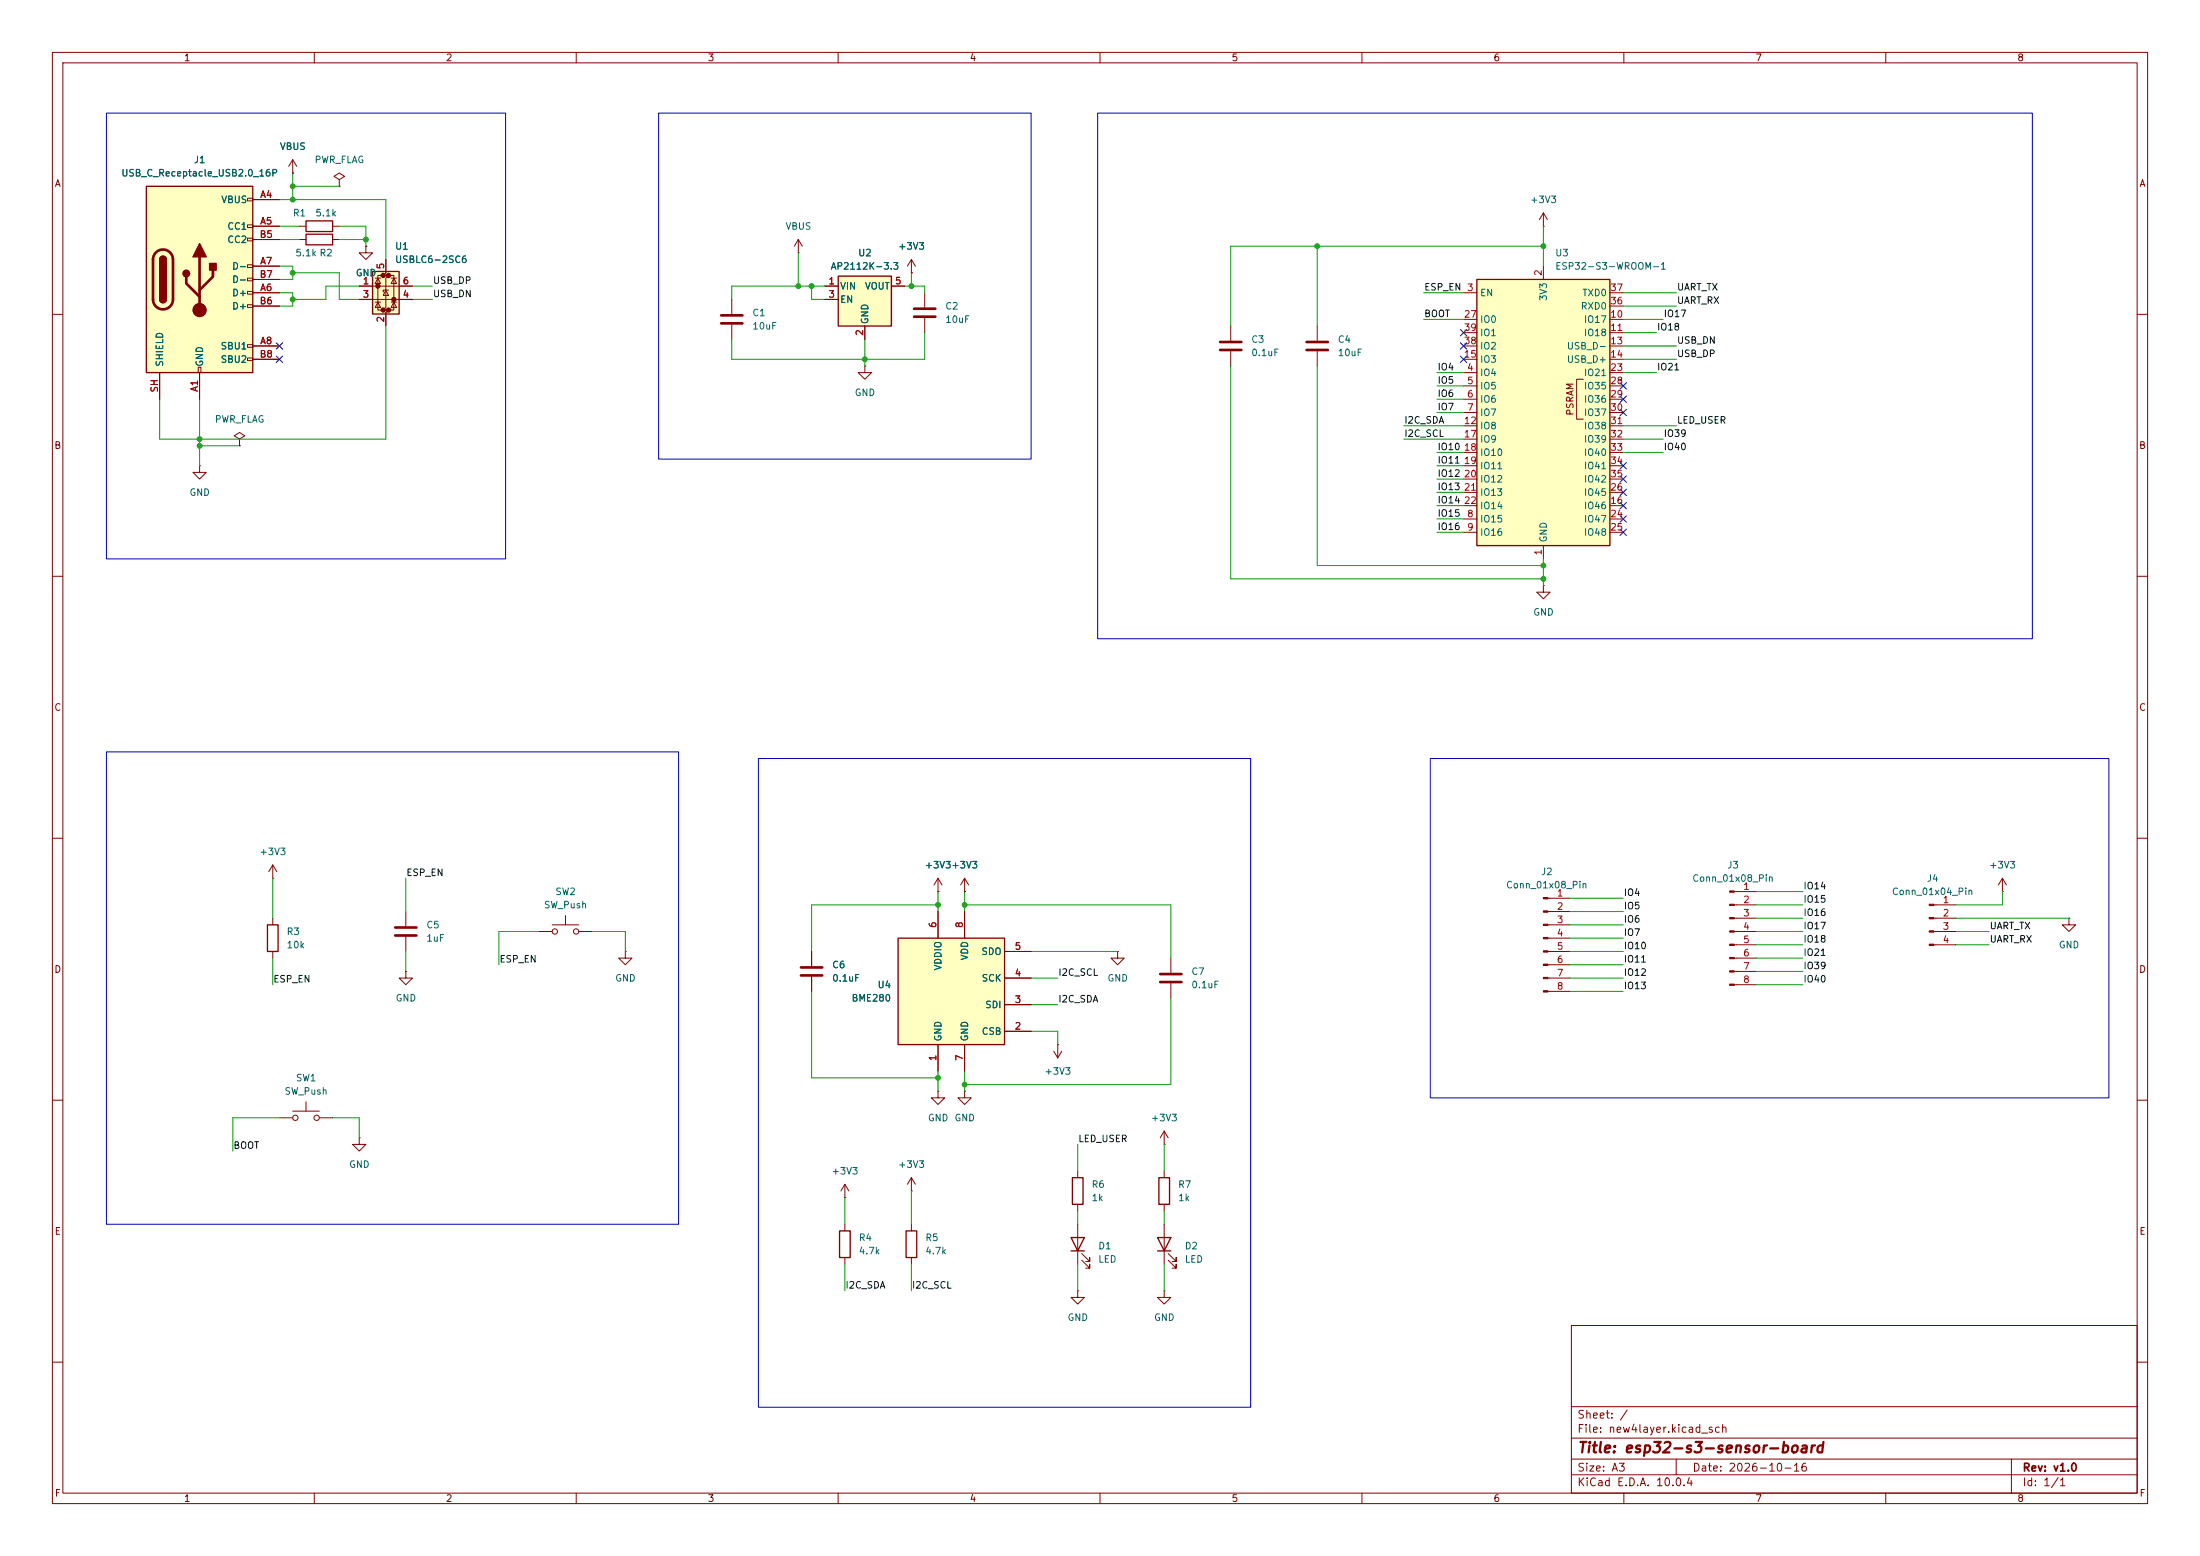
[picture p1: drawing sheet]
<svg xmlns="http://www.w3.org/2000/svg" width="420mm" height="297mm" viewBox="0 0 420 297" stroke-linecap="round" stroke-linejoin="round" font-family="sans-serif">
<g fill="none" stroke="#840000" stroke-width=".19">
<path d="M10 10h400v277h-400zM12 12h396v273h-396zM60 10v2M110 10v2M160 10v2M210 10v2M260 10v2M310 10v2M360 10v2M64.8 34.3l1-.6-1-.7-1 .7 1 .6v1.3M64.8 35.6h.1M10 60h2"/>
<path d="M408 60h2M10 110h2M408 110h2M10 160h2M408 160h2M179.1 170.2h.1M179.1 167.6l-.8 1.3M179.1 167.6l.7 1.3M179.1 167.6v2.6M154.9 181.6v2.8M154.9 186.4v2.8M201.9 199.4h.1"/>
<path d="M201.9 199.4v2.5M10 210h2M179.1 208.3v1.3h1.2l-1.2 1.2-1.3-1.2h1.3M179.1 208.3h.1M201.2 200.7l.7 1.2M202.7 200.7l-.8 1.2M408 210h2M300 253h108v32h-108zM10 260h2M300 278.5h108M300 274.5h108M300 268.5h108"/>
<path d="M320 278.5v3M384 278.5v6.5M408 260h2M60 285v2M110 285v2M160 285v2M210 285v2M260 285v2M300 281.5h108M310 285v2M360 285v2"/>
</g>
<path d="M152.9 184.7h4.1M152.9 186.2h4.1" fill="none" stroke="#840000" stroke-width=".51"/>
<path d="M171.4 179.1h20.4v20.3h-20.4z" fill="#ffffc2"/>
<path d="M171.4 179.1h20.4v20.3h-20.4zM221 236.2h2.5l-1.3 2.6zM221 238.8h2.5M221.2 224.8h2.1v5.1h-2.1z" fill="none" stroke="#840000" stroke-width=".25"/>
<g fill="none" stroke="#840000" stroke-width=".19">
<path d="M294.6 43.2h.1M294.6 40.6l-.7 1.3M294.6 40.6l.8 1.3M294.6 40.6v2.6M251.5 62.2v2.8M251.5 67.1v2.8M179.1 174v5.1M184.1 174v5.1M179.1 199.4v5.1M184.1 199.4v5.1M191.8 196.9h5M191.8 191.8h5"/>
<path d="M191.8 186.7h5M191.8 181.6h5M222.2 218.4h.1M222.2 215.9v2.5M222.2 215.9l-.7 1.3M222.2 215.9l.8 1.3M222.2 223.5v1.3M222.2 229.9v1.2M222.2 233.7v7.6M223 239.3l1.5 1.5v-.8v.8h-.7M222.2 246.4v1.2h1.3l-1.3 1.3-1.2-1.3h1.2M222.2 246.4h.1"/>
<path d="M223 240.5l1.5 1.6v-.8v.8h-.7"/>
</g>
<path d="M249.4 65.3h4.1M249.4 66.8h4.1" fill="none" stroke="#840000" stroke-width=".51"/>
<path d="M281.9 53.3h25.4v50.8h-25.4z" fill="#ffffc2"/>
<path d="M281.9 53.3h25.4v50.8h-25.4zM51.1 176.5h2v5.1h-2zM160.3 234.9h2v5.1h-2zM173 234.9h2v5.1h-2zM204.5 236.2h2.5l-1.3 2.6zM204.5 238.8h2.5M204.7 224.8h2.1v5.1h-2.1z" fill="none" stroke="#840000" stroke-width=".25"/>
<g fill="none" stroke="#840000" stroke-width=".19">
<path d="M139.7 57.2v2.7M174 52.1h.1M174 49.5v2.6M174 49.5l-.8 1.3M174 49.5l.8 1.3M176.5 55.9v2.8M279.4 55.9h2.5M294.6 50.8v2.5M307.3 55.9h2.6M307.3 58.4h2.6M139.7 62v2.8M165.1 69.9v1.2h1.3l-1.3 1.3-1.3-1.3h1.3"/>
<path d="M165.1 69.9h.1M176.5 60.7v2.8M234.9 62.2v2.8M234.9 67.1v2.8M279.4 71.1h2.5M279.4 73.7h2.5M279.4 76.2h2.5M279.4 78.7h2.5M279.4 61h2.5M279.4 63.5h2.5M279.4 66h2.5M279.4 68.6h2.5"/>
<path d="M302.3 72.4h-1.3v7.6h1.3M307.3 71.1h2.6M307.3 73.7h2.6M307.3 76.2h2.6M307.3 78.7h2.6M307.3 61h2.6M307.3 63.5h2.6M307.3 66h2.6M307.3 68.6h2.6M38.1 88.9v1.3h1.3l-1.3 1.2-1.3-1.2h1.3M38.1 88.9h.1M45.7 83.8l1-.6-1-.6-1 .6 1 .6v1.3"/>
<path d="M45.7 85.1h.1M279.4 99.1h2.5M279.4 81.3h2.5M279.4 96.5h2.5M279.4 83.8h2.5M279.4 86.4h2.5M279.4 88.9h2.5M279.4 91.4h2.5M279.4 94h2.5M307.3 99.1h2.6M307.3 81.3h2.6M307.3 96.5h2.6"/>
<path d="M307.3 83.8h2.6M307.3 86.4h2.6M307.3 88.9h2.6M307.3 91.4h2.6M307.3 94h2.6M279.4 101.6h2.5M294.6 111.8v1.2h1.3l-1.3 1.3-1.2-1.3h1.2M294.6 111.8h.1M294.6 104.1v2.6M307.3 101.6h2.6M52.1 167.6h.1M52.1 165.1l-.8 1.3"/>
<path d="M52.1 165.1l.7 1.3M52.1 165.1v2.5M52.1 175.3v1.2M77.5 174v2.8M77.5 178.8v2.8M102.9 177.8h2.5M105.4 176.5h5.1M107.9 174.8v1.7M110.5 177.8h2.5M184.1 170.2h.1M184.1 167.6l-.7 1.3M184.1 167.6l.8 1.3"/>
<path d="M184.1 167.6v2.6M295.5 171.5h4.2M295.5 174h4.2M295.5 176.5h4.2M295.5 179.1h4.2M331.1 177.8h4.2M331.1 170.2h4.2M331.1 172.7h4.2M331.1 175.3h4.2M369.2 177.8h4.2M369.2 172.7h4.2M369.2 175.3h4.2"/>
<path d="M395 175.3v1.2h1.2l-1.2 1.3-1.3-1.3h1.3M395 175.3h.1M52.1 181.6v1.3M77.5 185.4v1.3h1.2l-1.2 1.3-1.3-1.3h1.3M77.5 185.4h.1M119.4 181.6v1.3h1.2l-1.2 1.3-1.3-1.3h1.3M119.4 181.6h.1M213.4 181.6v1.3h1.2l-1.2 1.3-1.3-1.3h1.3M213.4 181.6h.1M223.5 182.9v2.8M223.5 187.7v2.8M295.5 181.6h4.2"/>
<path d="M295.5 184.2h4.2M295.5 186.7h4.2M295.5 189.2h4.2M331.1 180.3h4.2M331.1 182.9h4.2M331.1 185.4h4.2M331.1 188h4.2M369.2 180.3h4.2M53.3 213.4h2.6M55.9 212.1h5.1M58.4 210.3v1.8M61 213.4h2.5"/>
<path d="M68.6 217.2v1.2h1.2l-1.2 1.3-1.3-1.3h1.3M68.6 217.2h.1M184.1 208.3v1.3h1.3l-1.3 1.2-1.2-1.2h1.2M184.1 208.3h.1M161.3 228.6h.1M161.3 226.1l-.8 1.2M161.3 226.1l.8 1.2M161.3 226.1v2.5M161.3 233.7v1.2M174 227.3h.1M174 224.8v2.5M174 233.7v1.2"/>
<path d="M174 224.8l-.8 1.3M174 224.8l.8 1.3M205.7 223.5v1.3M205.7 229.9v1.2M205.7 233.7v7.6M206.5 239.3l1.5 1.5v-.8v.8h-.7M161.3 240v1.3M174 240v1.3M205.7 246.4v1.2h1.3l-1.3 1.3-1.2-1.3h1.2M205.7 246.4h.1M206.5 240.5l1.5 1.6v-.8v.8h-.7"/>
<circle cx="105.9" cy="177.8" r=".51"/>
<circle cx="110" cy="177.8" r=".51"/>
<circle cx="56.4" cy="213.4" r=".51"/>
<circle cx="60.5" cy="213.4" r=".51"/>
</g>
<path d="M174.5 58.9h4.1M137.7 61.7h4M137.7 60.2h4M174.5 60.5h4.1M232.9 65.3h4.1M232.9 66.8h4.1M75.4 177h4.1M75.4 178.6h4.1M221.5 185.9h4.1M221.5 187.5h4.1" fill="none" stroke="#840000" stroke-width=".51"/>
<g fill="#840000" stroke="#840000" stroke-width=".19">
<path d="M294.6 171.3h.9v.3h-.9z"/>
<path d="M294.6 173.9h.9v.2h-.9z"/>
<path d="M294.6 176.4h.9v.3h-.9z"/>
<path d="M294.6 178.9h.9v.3h-.9z"/>
<path d="M294.6 181.5h.9v.2h-.9z"/>
<path d="M294.6 184h.9v.3h-.9z"/>
<path d="M294.6 186.6h.9v.2h-.9z"/>
<path d="M294.6 189.1h.9v.3h-.9z"/>
<path d="M330.2 170.1h.9v.2h-.9z"/>
<path d="M330.2 172.6h.9v.2h-.9z"/>
<path d="M330.2 175.1h.9v.3h-.9z"/>
<path d="M330.2 177.7h.9v.2h-.9z"/>
<path d="M330.2 180.2h.9v.3h-.9z"/>
<path d="M330.2 182.8h.9v.2h-.9z"/>
<path d="M330.2 185.3h.9v.2h-.9z"/>
<path d="M330.2 187.8h.9v.3h-.9z"/>
<path d="M368.3 172.6h.9v.2h-.9z"/>
<path d="M368.3 175.1h.9v.3h-.9z"/>
<path d="M368.3 177.7h.9v.2h-.9z"/>
<path d="M368.3 180.2h.9v.3h-.9z"/>
</g>
<path d="M160 52.7h10.2v9.5h-10.2z" fill="#ffffc2"/>
<path d="M160 52.7h10.2v9.5h-10.2z" fill="none" stroke="#840000" stroke-width=".25"/>
<g fill="none" stroke="#840000" stroke-width=".19">
<path d="M55.9 33h.1M55.9 30.5l-.8 1.3M55.9 30.5l.7 1.3M55.9 30.5v2.5M152.4 48.3h.1M152.4 45.7l-.8 1.3M152.4 45.7l.8 1.3M152.4 45.7v2.6M157.5 54.6h2.5M157.5 57.2h2.5M170.2 54.6h2.5M165.1 62.2v2.6"/>
<path d="M382.3 170.2h.1M382.3 167.6l-.8 1.3M382.3 167.6l.7 1.3M382.3 167.6v2.6"/>
</g>
<path d="M71.1 51.8h5.1v8.1h-5.1z" fill="#ffffc2"/>
<g fill="#840000" stroke="#840000" stroke-width=".51">
<circle cx="72.1" cy="54.6" r=".25"/>
<circle cx="73.2" cy="52.6" r=".25"/>
<circle cx="73.2" cy="59.2" r=".25"/>
<circle cx="74.2" cy="52.6" r=".25"/>
<circle cx="74.2" cy="59.2" r=".25"/>
<circle cx="75.2" cy="57.1" r=".25"/>
</g>
<g fill="none" stroke="#840000" stroke-width=".19">
<path d="M68.6 54.6h10.1M68.6 57.2h10.1M71.6 57.7h1M71.6 53.1h1M72.1 53.1l.5 1h-1zM72.1 57.7l.5 1h-1zM73.2 52.6h-1.1v6.6h1.1M73.7 49.5v2.6l-.5 .5h1l-.5 .5v5.6l-.5 .5h1l-.5 .5v2.5M73.7 55.4l.5 1h-1zM74.2 55.4h-1v.4M74.2 52.6h1v6.6h-1M74.7 57.7h1"/>
<path d="M74.7 53.1h1M75.2 53.1l.5 1h-1zM75.2 57.7l.5 1h-1z"/>
</g>
<path d="M71.1 51.8h5.1v8.1h-5.1z" fill="none" stroke="#840000" stroke-width=".25"/>
<path d="M27.9 35.6h20.4v35.5h-20.4z" fill="#ffffc2"/>
<g fill="none" stroke="#840000" stroke-width=".19">
<path d="M47.2 37.8h1.1v.6h-1.1zM48.3 38.1h5M55.9 33h.1M47.2 42.9h1.1v.5h-1.1zM47.2 45.5h1.1v.5h-1.1zM47.2 50.5h1.1v.6h-1.1zM47.2 53.1h1.1v.5h-1.1zM47.2 55.6h1.1v.5h-1.1zM47.2 58.2h1.1v.5h-1.1zM48.3 43.2h5M48.3 55.9h5M48.3 50.8h5"/>
<path d="M48.3 45.7h5M48.3 58.4h5M48.3 53.3h5M57.1 43.2h1.3M57.1 45.7h1.3M63.5 43.2h1.3M63.5 45.7h1.3M68.6 54.6h2.5M68.6 57.2h2.5M69.8 47v1.3h1.3l-1.3 1.2-1.2-1.2h1.2M69.8 47h.1M73.7 49.5v2.6"/>
<path d="M73.7 59.7v2.5M76.2 54.6h2.5M76.2 57.2h2.5M157.5 54.6h2.5M157.5 57.2h2.5M170.2 54.6h2.5M174 52.1h.1M30.5 71.1v5.1M37.8 70.1h.6v1h-.6zM38.1 71.1v5.1M47.2 65.8h1.1v.5h-1.1zM47.2 68.3h1.1v.5h-1.1z"/>
<path d="M48.3 66h5M48.3 68.6h5M165.1 62.2v2.6M179.1 170.2h.1M179.1 174v5.1M184.1 170.2h.1M184.1 174v5.1M154.9 181.6v2.8M154.9 186.4v2.8M179.1 199.4v5.1M184.1 199.4v5.1M191.8 196.9h5"/>
<path d="M191.8 191.8h5M191.8 186.7h5M191.8 181.6h5"/>
</g>
<path d="M27.9 35.6h20.4v35.5h-20.4zM30.5 49.5a.64 .64 0 0 1 .6-.6 .64 .64 0 0 1 .6 .6M30.5 57.2a.64 .64 0 0 0 .6 .6 .64 .64 0 0 0 .6-.6M58.4 44.7h5.1v2h-5.1zM58.4 42.2h5.1v2h-5.1z" fill="none" stroke="#840000" stroke-width=".25"/>
<path d="M29.8 48.2a1.9 1.9 0 0 1 2-.4 1.9 1.9 0 0 1 1.2 1.7v7.7a1.91 1.91 0 0 1-1.9 1.8 1.91 1.91 0 0 1-1.9-1.8v-7.8l.2-.7zM35.6 52.8v1.3l2.5 2.5M38.1 49v10.2M40.6 51.6v1.2l-2.5 2.6" fill="none" stroke="#840000" stroke-width=".51"/>
<g fill="#840000" stroke="#840000" stroke-width=".25">
<path d="M30.5 49.5h1.2v7.7h-1.2z"/>
<path d="M30.7 49.1a.64 .64 0 0 1 .7-.2 .64 .64 0 0 1 .3 .6h-1.2z"/>
<path d="M30.5 57.2h1.2a.64 .64 0 0 1-.6 .6 .64 .64 0 0 1-.6-.6z"/>
<path d="M38.1 46.5l1.3 2.5h-2.6z"/>
<path d="M40 50.3h1.3v1.3h-1.3z"/>
<circle cx="35.6" cy="52.2" r=".63"/>
</g>
<circle cx="38.1" cy="59.2" r="1.27" fill="#840000" stroke="#840000" stroke-width=".19"/>
<g fill="none" stroke="#009600" stroke-width=".19">
<path d="M53.3 38.1h20.4v11.4M55.9 35.6h8.9M55.9 33v5.1M53.3 55.9h2.6v2.5h-2.6M53.3 45.7h3.8M53.3 50.8h2.6v2.5h-2.6M53.3 43.2h3.8M55.9 52.1h8.9v5.1h3.8M64.8 43.2h5v3.8M64.8 45.7h5M68.6 54.6h-6.4v2.6h-6.3M78.7 54.6h3.8"/>
<path d="M78.7 57.2h3.8M152.4 48.3v6.3M154.9 54.6v2.6h2.6M157.5 54.6h-17.8v2.6M172.7 54.6h3.8v1.3M174 52.1v2.5M251.5 47v15.2M271.8 55.9h7.6M294.6 43.2v7.6M294.6 47h-59.7v15.2M309.9 55.9h10.1M309.9 58.4h10.1"/>
<path d="M38.1 76.2v12.7M73.7 62.2v21.6h-43.2v-7.6M165.1 64.8v5.1M176.5 63.5v5.1h-36.8v-3.8M234.9 69.9v40.6h59.7M251.5 69.9v38.1h43.1M271.8 61h7.6M274.3 78.7h5.1M274.3 71.1h5.1M274.3 73.7h5.1M274.3 76.2h5.1M309.9 68.6h10.1"/>
<path d="M309.9 71.1h6.3M309.9 61h7.6M309.9 66h10.1M309.9 63.5h6.3M38.1 85.1h7.6M268 83.8h11.4M268 81.3h11.4M274.3 86.4h5.1M274.3 91.4h5.1M274.3 96.5h5.1M274.3 94h5.1M274.3 88.9h5.1"/>
<path d="M274.3 99.1h5.1M309.9 83.8h7.6M309.9 86.4h7.6M309.9 81.3h10.1M274.3 101.6h5.1M294.6 106.7v5.1M52.1 167.6v7.7M77.5 167.6v6.4M102.9 177.8h-7.7v6.4M113 177.8h6.4v3.8M179.1 172.7h-24.2v8.9M179.1 170.2v3.8"/>
<path d="M184.1 172.7h39.4v10.2M184.1 170.2v3.8M299.7 171.5h10.2M299.7 176.5h10.2M299.7 179.1h10.2M299.7 174h10.2M335.3 177.8h8.9M335.3 172.7h8.9M335.3 170.2h8.9M335.3 175.3h8.9M373.4 177.8h6.3M373.4 175.3h21.6"/>
<path d="M382.3 170.2v2.5h-8.9M52.1 182.9v5.1M77.5 181.6v3.8M154.9 189.2v16.5h24.2M196.8 191.8h5.1M196.8 196.9h5.1v2.5M196.8 186.7h5.1M196.8 181.6h16.6M223.5 190.5v16.5h-39.4M299.7 186.7h10.2M299.7 181.6h10.2M299.7 184.2h10.2"/>
<path d="M299.7 189.2h10.2M335.3 180.3h8.9M335.3 182.9h8.9M335.3 185.4h8.9M335.3 188h8.9M373.4 180.3h6.3M53.3 213.4h-8.9v6.3M63.5 213.4h5.1v3.8M179.1 204.5v3.8M184.1 204.5v3.8M205.7 218.4v5.1M222.2 218.4v5.1"/>
<path d="M161.3 228.6v5.1M174 227.3v6.4M205.7 231.1v2.6M222.2 231.1v2.6M161.3 241.3v5.1M174 241.3v5.1M205.7 241.3v5.1M222.2 241.3v5.1"/>
</g>
<g fill="none" stroke="#000084" stroke-width=".19">
<path d="M52.7 68l1.2 1.2M52.7 65.4l1.2 1.2M53.9 68l-1.2 1.2M53.9 65.4l-1.2 1.2M278.8 65.4l1.2 1.2M278.8 68l1.2 1.2M278.8 62.9l1.2 1.2M280 65.4l-1.2 1.2M280 68l-1.2 1.2M280 62.9l-1.2 1.2M309.3 78.1l1.2 1.2M309.3 73.1l1.2 1.2"/>
<path d="M309.3 75.6l1.2 1.2M310.5 78.1l-1.2 1.2M310.5 73.1l-1.2 1.2M310.5 75.6l-1.2 1.2M309.3 98.5l1.2 1.2M309.3 88.3l1.2 1.2M309.3 95.9l1.2 1.2M309.3 93.4l1.2 1.2M309.3 90.8l1.2 1.2M310.5 98.5l-1.2 1.2M310.5 88.3l-1.2 1.2M310.5 95.9l-1.2 1.2"/>
<path d="M310.5 93.4l-1.2 1.2M310.5 90.8l-1.2 1.2M309.3 101l1.2 1.2M310.5 101l-1.2 1.2"/>
</g>
<path d="M20.3 21.6h76.2v85.1h-76.2zM125.7 21.6h71.1v66h-71.1zM209.5 21.6h178.5v100.3h-178.5zM20.3 143.5h109.2v90.2h-109.2zM144.8 144.8h94v123.8h-94zM273 144.8h129.6v64.8h-129.6z" fill="none" stroke="#0000c2" stroke-width=".19"/>
<g fill="#009600" stroke="#009600" stroke-width=".19">
<circle cx="55.9" cy="35.6" r=".46"/>
<circle cx="55.9" cy="38.1" r=".46"/>
<circle cx="69.8" cy="45.7" r=".46"/>
<circle cx="38.1" cy="83.8" r=".46"/>
<circle cx="55.9" cy="52.1" r=".46"/>
<circle cx="55.9" cy="57.2" r=".46"/>
<circle cx="38.1" cy="85.1" r=".46"/>
<circle cx="154.9" cy="54.6" r=".46"/>
<circle cx="152.4" cy="54.6" r=".46"/>
<circle cx="174" cy="54.6" r=".46"/>
<circle cx="165.1" cy="68.6" r=".46"/>
<circle cx="179.1" cy="205.7" r=".46"/>
<circle cx="184.1" cy="207" r=".46"/>
<circle cx="179.1" cy="172.7" r=".46"/>
<circle cx="294.6" cy="108" r=".46"/>
<circle cx="294.6" cy="110.5" r=".46"/>
<circle cx="184.1" cy="172.7" r=".46"/>
<circle cx="251.5" cy="47" r=".46"/>
<circle cx="294.6" cy="47" r=".46"/>
</g>
<text font-size="2" fill="#840000" x="301" y="277.8">Title: esp32-s3-sensor-board</text>
<g font-size="1.5" fill="#840000">
<text x="301" y="273.8">File: new4layer.kicad_sch</text>
<text x="301" y="271.1">Sheet: /</text>
<text x="301" y="281.2">Size: A3</text>
<text x="323" y="281.2">Date: 2026-10-16</text>
<text x="386" y="281.2">Rev: v1.0</text>
<text x="301" y="284">KiCad E.D.A. 10.0.4</text>
<text x="386" y="284">Id: 1/1</text>
</g>
<g font-size="1.3" fill="#840000">
<text x="35" y="12">1</text>
<text x="85" y="12">2</text>
<text x="135" y="12">3</text>
<text x="185" y="12">4</text>
<text x="235" y="12">5</text>
<text x="285" y="12">6</text>
<text x="335" y="12">7</text>
<text x="385" y="12">8</text>
<text x="10.3" y="36">A</text>
<text x="408.3" y="36">A</text>
<text x="300.7" y="79.4" transform="rotate(-90 300.7 79.4)">PSRAM</text>
<text x="10.3" y="86">B</text>
<text x="408.2" y="86">B</text>
<text x="10.3" y="136">C</text>
<text x="408.2" y="136">C</text>
<text x="10.3" y="186">D</text>
<text x="408.2" y="186">D</text>
<text x="10.3" y="236">E</text>
<text x="408.3" y="236">E</text>
<text x="10.3" y="286">F</text>
<text x="35" y="287">1</text>
<text x="85" y="287">2</text>
<text x="135" y="287">3</text>
<text x="185" y="287">4</text>
<text x="235" y="287">5</text>
<text x="285" y="287">6</text>
<text x="335" y="287">7</text>
<text x="385" y="287">8</text>
<text x="408.3" y="286">F</text>
</g>
<g font-size="1.3" fill="#006464">
<text x="53.3" y="28.9">VBUS</text>
<text x="23.1" y="34">USB_C_Receptacle_USB2.0_16P</text>
<text x="36.9" y="31.5">J1</text>
<text x="60" y="31.5">PWR_FLAG</text>
<text x="42.1" y="39.1">VBUS</text>
<text x="55.8" y="41.6">R1</text>
<text x="60.1" y="41.6">5.1k</text>
<text x="292" y="39.1">+3V3</text>
<text x="43.3" y="44.2">CC1</text>
<text x="43.3" y="46.7">CC2</text>
<text x="75.3" y="48">U1</text>
<text x="149.8" y="44.2">VBUS</text>
<text x="171.3" y="48">+3V3</text>
<text x="44.2" y="51.8">D-</text>
<text x="56.3" y="49.2">5.1k R2</text>
<text x="67.8" y="53">GND</text>
<text x="75.3" y="50.5">USBLC6-2SC6</text>
<text x="158.5" y="51.8">AP2112K-3.3</text>
<text x="163.7" y="49.2">U2</text>
<text x="296.8" y="49.2">U3</text>
<text x="296.8" y="51.8">ESP32-S3-WROOM-1</text>
<text x="44.2" y="56.9">D+</text>
<text x="44.2" y="59.4">D+</text>
<text x="44.2" y="54.3">D-</text>
<text x="160.3" y="55.6">VIN</text>
<text x="160.3" y="58.1">EN</text>
<text x="165" y="55.6">VOUT</text>
<text x="180.3" y="59.4">C2</text>
<text x="282.4" y="56.9">EN</text>
<text x="295.6" y="57.6" transform="rotate(-90 295.6 57.6)">3V3</text>
<text x="301.7" y="59.4">RXD0</text>
<text x="302" y="56.9">TXD0</text>
<text x="143.5" y="60.7">C1</text>
<text x="143.5" y="63.2">10uF</text>
<text x="166.1" y="62" transform="rotate(-90 166.1 62)">GND</text>
<text x="180.3" y="61.9">10uF</text>
<text x="238.8" y="65.7">C3</text>
<text x="255.3" y="65.7">C4</text>
<text x="282.4" y="61.9">IO0</text>
<text x="282.4" y="64.5">IO1</text>
<text x="302.3" y="61.9">IO17</text>
<text x="302.3" y="64.5">IO18</text>
<text x="31.5" y="70.1" transform="rotate(-90 31.5 70.1)">SHIELD</text>
<text x="39.1" y="70.1" transform="rotate(-90 39.1 70.1)">GND</text>
<text x="42" y="67">SBU1</text>
<text x="42" y="69.6">SBU2</text>
<text x="238.8" y="68.3">0.1uF</text>
<text x="255.3" y="68.3">10uF</text>
<text x="282.4" y="69.6">IO3</text>
<text x="282.4" y="67">IO2</text>
<text x="299" y="67">USB_D-</text>
<text x="299" y="69.6">USB_D+</text>
<text x="163.1" y="75.9">GND</text>
<text x="282.4" y="72.1">IO4</text>
<text x="282.4" y="74.6">IO5</text>
<text x="282.4" y="77.2">IO6</text>
<text x="302.3" y="72.1">IO21</text>
<text x="302.3" y="74.6">IO35</text>
<text x="302.3" y="77.2">IO36</text>
<text x="40.9" y="81">PWR_FLAG</text>
<text x="282.4" y="79.7">IO7</text>
<text x="282.4" y="82.3">IO8</text>
<text x="302.3" y="79.7">IO37</text>
<text x="302.3" y="82.3">IO38</text>
<text x="282.4" y="84.8">IO9</text>
<text x="282.4" y="87.3">IO10</text>
<text x="282.4" y="89.9">IO11</text>
<text x="302.3" y="84.8">IO39</text>
<text x="302.3" y="87.3">IO40</text>
<text x="302.3" y="89.9">IO41</text>
<text x="36.1" y="95">GND</text>
<text x="282.4" y="92.4">IO12</text>
<text x="282.4" y="95">IO13</text>
<text x="302.3" y="95">IO45</text>
<text x="302.3" y="92.4">IO42</text>
<text x="282.4" y="100">IO15</text>
<text x="282.4" y="97.5">IO14</text>
<text x="302.3" y="97.5">IO46</text>
<text x="302.3" y="100">IO47</text>
<text x="282.4" y="102.6">IO16</text>
<text x="295.6" y="103.6" transform="rotate(-90 295.6 103.6)">GND</text>
<text x="302.3" y="102.6">IO48</text>
<text x="292.6" y="117.8">GND</text>
<text x="49.4" y="163.5">+3V3</text>
<text x="176.4" y="166.1">+3V3+3V3</text>
<text x="294.1" y="167.3">J2</text>
<text x="329.6" y="166.1">J3</text>
<text x="379.6" y="166.1">+3V3</text>
<text x="103.7" y="173.7">SW_Push</text>
<text x="105.9" y="171.2">SW2</text>
<text x="287.4" y="169.9">Conn_01x08_Pin</text>
<text x="323" y="168.6">Conn_01x08_Pin</text>
<text x="361.1" y="171.2">Conn_01x04_Pin</text>
<text x="367.7" y="168.6">J4</text>
<text x="54.6" y="178.8">R3</text>
<text x="81.3" y="177.5">C5</text>
<text x="54.6" y="181.3">10k</text>
<text x="81.3" y="180">1uF</text>
<text x="158.8" y="185.1">C6</text>
<text x="180" y="185.3" transform="rotate(-90 180 185.3)">VDDIO</text>
<text x="185.1" y="183.4" transform="rotate(-90 185.1 183.4)">VDD</text>
<text x="187.2" y="182.6">SDO</text>
<text x="392.9" y="181.3">GND</text>
<text x="75.4" y="191.5">GND</text>
<text x="117.3" y="187.7">GND</text>
<text x="158.8" y="187.7">0.1uF</text>
<text x="162.5" y="191.5">BME280</text>
<text x="167.4" y="188.9">U4</text>
<text x="187.3" y="187.7">SCK</text>
<text x="211.3" y="187.7">GND</text>
<text x="227.3" y="186.4">C7</text>
<text x="227.3" y="188.9">0.1uF</text>
<text x="187.3" y="197.8">CSB</text>
<text x="188" y="192.7">SDI</text>
<text x="180" y="198.9" transform="rotate(-90 180 198.9)">GND</text>
<text x="185.1" y="198.9" transform="rotate(-90 185.1 198.9)">GND</text>
<text x="54.2" y="209.3">SW_Push</text>
<text x="56.4" y="206.7">SW1</text>
<text x="199.3" y="205.4">+3V3</text>
<text x="177" y="214.3">GND</text>
<text x="182.1" y="214.3">GND</text>
<text x="219.6" y="214.3">+3V3</text>
<text x="66.5" y="223.2">GND</text>
<text x="158.6" y="224.5">+3V3</text>
<text x="171.3" y="223.2">+3V3</text>
<text x="208.3" y="227">R6</text>
<text x="224.8" y="227">R7</text>
<text x="208.3" y="229.6">1k</text>
<text x="224.8" y="229.6">1k</text>
<text x="163.8" y="237.2">R4</text>
<text x="163.8" y="239.7">4.7k</text>
<text x="176.5" y="237.2">R5</text>
<text x="176.5" y="239.7">4.7k</text>
<text x="209.6" y="238.8">D1</text>
<text x="226.1" y="238.8">D2</text>
<text x="209.6" y="241.3">LED</text>
<text x="226.1" y="241.3">LED</text>
<text x="203.7" y="252.4">GND</text>
<text x="220.2" y="252.4">GND</text>
</g>
<g font-size="1.3" fill="#a90000">
<text x="49.5" y="38.1">A4</text>
<text x="49.5" y="45.7">B5</text>
<text x="49.5" y="43.2">A5</text>
<text x="49.5" y="53.3">B7</text>
<text x="49.5" y="50.8">A7</text>
<text x="73.6" y="51.5" transform="rotate(-90 73.6 51.5)">5</text>
<text x="294.6" y="52.8" transform="rotate(-90 294.6 52.8)">2</text>
<text x="49.5" y="58.4">B6</text>
<text x="49.5" y="55.9">A6</text>
<text x="69.1" y="54.6">1</text>
<text x="69.1" y="57.1">3</text>
<text x="76.8" y="57.1">4</text>
<text x="76.8" y="54.6">6</text>
<text x="158" y="54.6">1</text>
<text x="158" y="57.1">3</text>
<text x="170.7" y="54.6">5</text>
<text x="280" y="55.9">3</text>
<text x="307.3" y="58.4">36</text>
<text x="307.3" y="55.9">37</text>
<text x="73.6" y="61.7" transform="rotate(-90 73.6 61.7)">2</text>
<text x="165.1" y="64.2" transform="rotate(-90 165.1 64.2)">2</text>
<text x="279.4" y="60.9">27</text>
<text x="279.4" y="63.5">39</text>
<text x="307.3" y="60.9">10</text>
<text x="307.3" y="63.5">11</text>
<text x="49.5" y="68.6">B8</text>
<text x="49.5" y="66">A8</text>
<text x="279.4" y="68.6">15</text>
<text x="279.4" y="66">38</text>
<text x="280" y="71.1">4</text>
<text x="307.3" y="66">13</text>
<text x="307.3" y="68.6">14</text>
<text x="307.3" y="71.1">23</text>
<text x="30.5" y="75" transform="rotate(-90 30.5 75)">SH</text>
<text x="38.1" y="74.9" transform="rotate(-90 38.1 74.9)">A1</text>
<text x="280" y="73.6">5</text>
<text x="280" y="76.2">6</text>
<text x="307.3" y="73.6">28</text>
<text x="307.3" y="76.2">29</text>
<text x="279.4" y="81.3">12</text>
<text x="279.4" y="83.8">17</text>
<text x="280" y="78.7">7</text>
<text x="307.3" y="78.7">30</text>
<text x="307.3" y="81.3">31</text>
<text x="307.3" y="83.8">32</text>
<text x="279.4" y="86.3">18</text>
<text x="279.4" y="88.9">19</text>
<text x="307.3" y="86.3">33</text>
<text x="307.3" y="88.9">34</text>
<text x="279.4" y="91.4">20</text>
<text x="279.4" y="94">21</text>
<text x="307.3" y="94">26</text>
<text x="307.3" y="91.4">35</text>
<text x="279.4" y="96.5">22</text>
<text x="280" y="99">8</text>
<text x="280" y="101.6">9</text>
<text x="307.3" y="96.5">16</text>
<text x="307.3" y="99">24</text>
<text x="307.3" y="101.6">25</text>
<text x="294.6" y="106.1" transform="rotate(-90 294.6 106.1)">1</text>
<text x="297.1" y="171.4">1</text>
<text x="297.1" y="174">2</text>
<text x="332.7" y="170.2">1</text>
<text x="332.7" y="172.7">2</text>
<text x="370.8" y="172.7">1</text>
<text x="179" y="177.2" transform="rotate(-90 179 177.2)">6</text>
<text x="184.1" y="177.2" transform="rotate(-90 184.1 177.2)">8</text>
<text x="297.1" y="176.5">3</text>
<text x="297.1" y="179">4</text>
<text x="332.7" y="175.2">3</text>
<text x="332.7" y="177.8">4</text>
<text x="370.8" y="175.2">2</text>
<text x="370.8" y="177.8">3</text>
<text x="193.6" y="181.6">5</text>
<text x="297.1" y="181.6">5</text>
<text x="297.1" y="184.1">6</text>
<text x="332.7" y="180.3">5</text>
<text x="332.7" y="182.9">6</text>
<text x="332.7" y="185.4">7</text>
<text x="370.8" y="180.3">4</text>
<text x="193.6" y="191.7">3</text>
<text x="193.6" y="186.7">4</text>
<text x="297.1" y="186.7">7</text>
<text x="297.1" y="189.2">8</text>
<text x="332.7" y="187.9">8</text>
<text x="193.6" y="196.8">2</text>
<text x="179" y="202.6" transform="rotate(-90 179 202.6)">1</text>
<text x="184.1" y="202.6" transform="rotate(-90 184.1 202.6)">7</text>
</g>
<g font-size="1.3" fill="#0f0f0f">
<text x="82.5" y="57">USB_DN</text>
<text x="82.5" y="54.5">USB_DP</text>
<text x="271.8" y="55.8">ESP_EN</text>
<text x="320" y="55.8">UART_TX</text>
<text x="320" y="58.3">UART_RX</text>
<text x="271.8" y="60.8">BOOT</text>
<text x="316.2" y="63.4">IO18</text>
<text x="317.5" y="60.8">IO17</text>
<text x="320" y="65.9">USB_DN</text>
<text x="274.3" y="71">IO4</text>
<text x="316.2" y="71">IO21</text>
<text x="320" y="68.5">USB_DP</text>
<text x="274.3" y="73.5">IO5</text>
<text x="274.3" y="76.1">IO6</text>
<text x="268" y="83.7">I2C_SCL</text>
<text x="268" y="81.2">I2C_SDA</text>
<text x="274.3" y="78.6">IO7</text>
<text x="317.5" y="83.7">IO39</text>
<text x="320" y="81.2">LED_USER</text>
<text x="274.3" y="88.8">IO11</text>
<text x="274.3" y="86.2">IO10</text>
<text x="317.5" y="86.2">IO40</text>
<text x="274.3" y="91.3">IO12</text>
<text x="274.3" y="93.9">IO13</text>
<text x="274.3" y="101.5">IO16</text>
<text x="274.3" y="96.4">IO14</text>
<text x="274.3" y="98.9">IO15</text>
<text x="77.5" y="167.5">ESP_EN</text>
<text x="309.9" y="173.9">IO5</text>
<text x="309.9" y="171.3">IO4</text>
<text x="344.2" y="170.1">IO14</text>
<text x="344.2" y="172.6">IO15</text>
<text x="309.9" y="178.9">IO7</text>
<text x="309.9" y="176.4">IO6</text>
<text x="344.2" y="177.7">IO17</text>
<text x="344.2" y="175.1">IO16</text>
<text x="379.7" y="177.7">UART_TX</text>
<text x="95.2" y="184">ESP_EN</text>
<text x="309.9" y="181.5">IO10</text>
<text x="309.9" y="184">IO11</text>
<text x="344.2" y="182.8">IO21</text>
<text x="344.2" y="180.2">IO18</text>
<text x="344.2" y="185.3">IO39</text>
<text x="379.7" y="180.2">UART_RX</text>
<text x="52.1" y="187.8">ESP_EN</text>
<text x="201.9" y="186.6">I2C_SCL</text>
<text x="201.9" y="191.6">I2C_SDA</text>
<text x="309.9" y="186.6">IO12</text>
<text x="309.9" y="189.1">IO13</text>
<text x="344.2" y="187.8">IO40</text>
<text x="44.4" y="219.6">BOOT</text>
<text x="205.7" y="218.3">LED_USER</text>
<text x="161.3" y="246.3">I2C_SDA</text>
<text x="174" y="246.3">I2C_SCL</text>
</g>
</svg>
